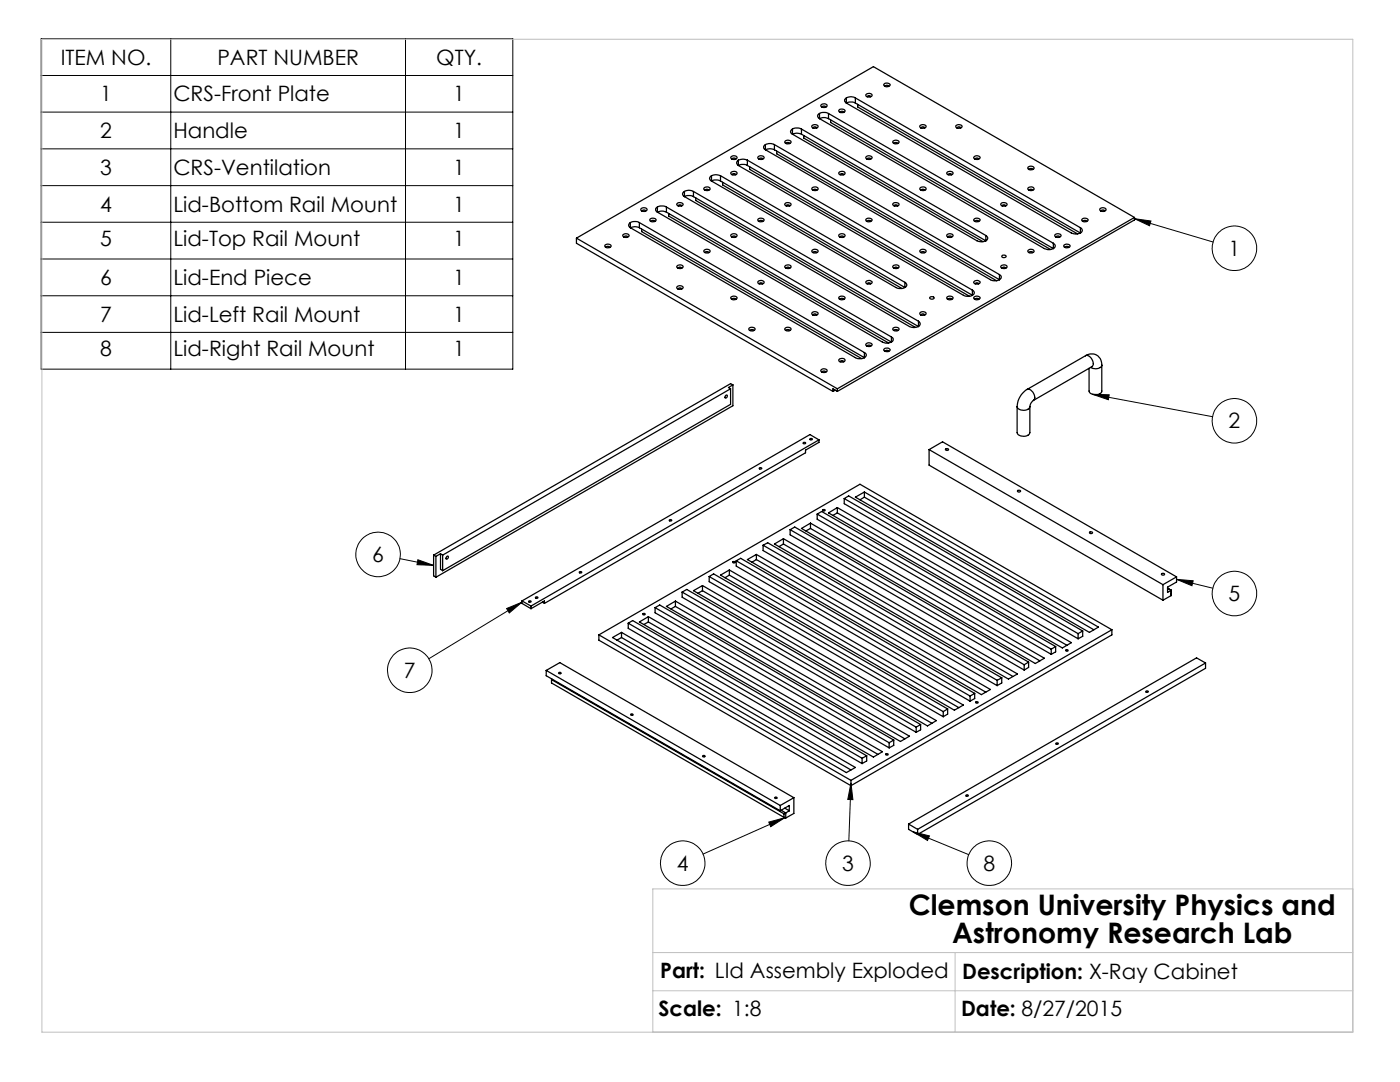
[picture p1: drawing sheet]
<svg xmlns="http://www.w3.org/2000/svg" width="279mm" height="216mm" viewBox="0 0 279 216" stroke-linecap="round" stroke-linejoin="round" font-family="sans-serif">
<g fill="none" stroke="#000" stroke-width=".2">
<path d="M8.2 7.7h94.1v66h-94.1zM8.2 15.1h94.1M34.1 7.7v66M80.9 7.7v66M8.2 22.4h94.1M8.2 29.7h94.1M8.2 37h94.1M8.2 44.3h94.1M8.2 51.7h94.1M8.2 59h94.1M226.4 43.6l15.7 4.7M226.4 43.6l3.3 .5-.3 .9z"/>
<path d="M8.2 66.3h94.1M218 78.7l24 4.4M218 78.7l3.4 .1-.2 1zM79.8 111.5l6.7 1.3M83.4 111.7l3.1 1.1-3.3-.1zM234.8 115.6l7.2 1.8M234.8 115.6l3.3 .3-.2 1zM101.1 121.4l3.1-1.2-2.6 2.1zM104.2 120.2l-18.6 11.2M169.8 156.2l-.4 11.6M169.8 156.2l.4 3.4-1-.1zM153.4 164l3.2-.8-2.8 1.8z"/>
<path d="M156.6 163.2l-16.3 7.2M182.2 166l11.1 4.5M182.2 166l3.3 .8-.4 .9z"/>
<circle cx="246.4" cy="49.5" r="4.4"/>
<circle cx="246.4" cy="84" r="4.4"/>
<circle cx="75.5" cy="110.6" r="4.4"/>
<circle cx="246.4" cy="118.4" r="4.4"/>
<circle cx="81.8" cy="133.7" r="4.4"/>
<circle cx="136.3" cy="172.2" r="4.4"/>
<circle cx="169.2" cy="172.2" r="4.4"/>
<circle cx="197.4" cy="172.2" r="4.4"/>
</g>
<path d="M8.4 7.8h261.6v198.2h-261.6zM270 177.4h-139.7v28.6M130.3 190.1h139.7M130.3 197.7h139.7M190.6 190.1v15.9" fill="none" stroke="#c0c0c0" stroke-width=".2"/>
<path d="M226.4 43.6l3.3 .5-.3 .9zM218 78.7l3.4 .1-.2 1zM234.8 115.6l3.3 .3-.2 1zM182.2 166l3.3 .8-.4 .9zM169.8 156.2l.4 3.4-1-.1zM153.4 164l3.2-.8-2.8 1.8zM101.1 121.4l3.1-1.2-2.6 2.1zM83.4 111.7l3.1 1.1-3.3-.1z" fill="#000"/>
<g fill="none" stroke="#000" stroke-width=".25">
<path d="M168.9 19.5a1.76 1.76 0 0 1 1.8 0M168.9 19.5a.55 .55 0 0 0-.3 .6 .55 .55 0 0 0 .3 .5M168.9 19.5v1.1M170.7 19.5l44.9 25.9M170.7 19.5v1.1M172.9 18.8a.66 .66 0 0 1 1.1 .3 .73 .73 0 0 1-1.2-.2zM173.1 19.3a.35 .35 0 0 1 .3-.2 .35 .35 0 0 1 .3 .2M176.4 16.8a.73 .73 0 0 1 1.2 .2 .7 .7 0 0 1-.7 .3 .7 .7 0 0 1-.5-.5zM176.7 17.3a.35 .35 0 0 1 .3-.3 .35 .35 0 0 1 .3 .3M136.6 39.2l44.9 26a2.02 2.02 0 0 0 1.8 0M136.6 38.2a1.76 1.76 0 0 1 1.8 0M136.6 38.2a.53 .53 0 0 0-.4 .5 .53 .53 0 0 0 .4 .5"/>
<path d="M136.6 39.2a2.02 2.02 0 0 1 1.8 0M136.6 38.2v1M138.4 38.2l44.9 25.9M138.4 38.2v1M138.4 39.2l44.9 26M138.9 39.5v.5l43.8 25.3M140.5 37.5a.68 .68 0 0 1 1.2 .3 .73 .73 0 0 1-1.2-.2zM140.8 38a.35 .35 0 0 1 .3-.3 .35 .35 0 0 1 .3 .3M142 36.1l36.8 21.3a2.02 2.02 0 0 0 1.8 0M142 35.1a2.02 2.02 0 0 1 1.8 0M142 35.1a.55 .55 0 0 0-.4 .5 .55 .55 0 0 0 .4 .5M142 36.1a2.02 2.02 0 0 1 1.8 0"/>
<path d="M142 35.1v1M143.8 35.1l36.8 21.2M143.8 35.1v1M143.8 36.1l36.8 21.3M144.2 36.4v.5l35.8 20.7M145.9 31.3a.65 .65 0 0 1 1.2 .2 .71 .71 0 0 1-1.3-.1zM145.9 34.4a.65 .65 0 0 1 1.2 .2 .71 .71 0 0 1-1.3-.1zM146.1 34.9a.38 .38 0 0 1 .4-.3 .38 .38 0 0 1 .3 .3M146.1 31.7a.4 .4 0 0 1 .7 0M147.4 33l44.9 25.9a2.02 2.02 0 0 0 1.8 0M147.4 32a2.02 2.02 0 0 1 1.8 0M147.4 32a.57 .57 0 0 0-.4 .5 .57 .57 0 0 0 .4 .5"/>
<path d="M147.4 33a2.02 2.02 0 0 1 1.8 0M147.4 32v1M149.2 32l44.9 25.9M149.2 32v1M149.2 33l44.9 25.9M149.6 33.3v.5l43.9 25.3M151.3 31.3a.67 .67 0 0 1 1.2 .2 .71 .71 0 0 1-1.3-.1zM151.5 31.7a.37 .37 0 0 1 .4-.2 .37 .37 0 0 1 .3 .2M152.8 29.9l44.9 25.9a2.02 2.02 0 0 0 1.8 0M152.8 28.9a2.02 2.02 0 0 1 1.8 0M152.8 28.9a.55 .55 0 0 0-.4 .5 .55 .55 0 0 0 .4 .5M152.8 29.9a2.02 2.02 0 0 1 1.8 0"/>
<path d="M152.8 28.9v1M154.6 28.9l44.9 25.9M154.6 28.9v1M154.6 29.9l44.9 25.9M155 30.2v.5l43.9 25.3M156.7 28.1a.69 .69 0 0 1 1.2 .3 .71 .71 0 0 1-1.3-.1zM156.9 28.6a.37 .37 0 0 1 .4-.2 .37 .37 0 0 1 .3 .2M158.2 25.8a2.02 2.02 0 0 1 1.7 0M158.2 25.8a.53 .53 0 0 0-.4 .5 .53 .53 0 0 0 .4 .5M158.2 26.8l36.8 21.2a1.94 1.94 0 0 0 1.7 0M158.2 26.8a2.02 2.02 0 0 1 1.7 0M158.2 25.8v1"/>
<path d="M159.9 25.8l36.8 21.2M159.9 25.8v1M159.9 26.8l36.8 21.2M160.4 27.1v.5l35.8 20.6M162.1 37.5a.68 .68 0 0 1 1.2 .3 .73 .73 0 0 1-1.3-.2zM162.1 25a.71 .71 0 0 1 1.2 .3 .7 .7 0 0 1-.7 .3 .7 .7 0 0 1-.6-.5zM162.3 38a.35 .35 0 0 1 .3-.3 .35 .35 0 0 1 .4 .3M162.3 25.5a.35 .35 0 0 1 .3-.2 .35 .35 0 0 1 .4 .2M163.5 23.7l44.9 25.9a2.02 2.02 0 0 0 1.8 0M163.5 22.6a2.02 2.02 0 0 1 1.8 0M163.5 22.6a.53 .53 0 0 0-.3 .6 .53 .53 0 0 0 .3 .5M163.5 23.7a2.02 2.02 0 0 1 1.8 0"/>
<path d="M163.5 22.6v1.1M163.9 20.9a.69 .69 0 0 1 1.2 .3 .7 .7 0 0 1-1.3-.2zM164.1 21.4a.38 .38 0 0 1 .3-.2 .38 .38 0 0 1 .4 .2M165.3 22.6l44.9 25.9M165.3 22.6v1.1M165.3 23.7l44.9 25.9M165.8 23.9v.5l43.9 25.4M167.4 34.5a.71 .71 0 0 1 1.2 .1 .71 .71 0 0 1-1.2-.1zM167.4 22a.73 .73 0 0 1 1.2 .2 .73 .73 0 0 1-1.2-.2zM167.7 34.9a.38 .38 0 0 1 .3-.3 .38 .38 0 0 1 .4 .3M167.7 22.4a.38 .38 0 0 1 .3-.2 .38 .38 0 0 1 .4 .2M168.9 20.6l44.9 25.9a2.02 2.02 0 0 0 1.8 0"/>
<path d="M168.9 20.6a2.02 2.02 0 0 1 1.8 0M170.7 20.6l44.9 25.9M171.2 20.8v.5l43.9 25.4M172.9 31.3a.67 .67 0 0 1 1.1 .2 .71 .71 0 0 1-1.2-.1zM173.1 31.7a.37 .37 0 0 1 .3-.2 .37 .37 0 0 1 .3 .2M178.3 28.1a.71 .71 0 0 1 1.1 .3 .71 .71 0 0 1-1.2-.1zM178.5 28.6a.37 .37 0 0 1 .3-.2 .37 .37 0 0 1 .3 .2M183.7 37.5a.68 .68 0 0 1 1.1 .3 .73 .73 0 0 1-1.2-.2zM183.7 25a.71 .71 0 0 1 1.1 .3 .7 .7 0 0 1-.7 .3 .7 .7 0 0 1-.5-.5zM183.8 38a.38 .38 0 0 1 .4-.3 .38 .38 0 0 1 .3 .3M183.8 25.5a.38 .38 0 0 1 .4-.2 .38 .38 0 0 1 .3 .2M188.9 34.5a.71 .71 0 0 1 1.3 .1 .71 .71 0 0 1-1.3-.1z"/>
<path d="M189.2 34.9a.35 .35 0 0 1 .4-.3 .35 .35 0 0 1 .3 .3M190.7 25.1a.73 .73 0 0 1 1.3 .2 .7 .7 0 0 1-.7 .3 .7 .7 0 0 1-.6-.5zM191 25.5a.35 .35 0 0 1 .4-.2 .35 .35 0 0 1 .3 .2M194.5 31.3a.67 .67 0 0 1 1.1 .2 .71 .71 0 0 1-1.3-.1zM194.6 31.7a.37 .37 0 0 1 .4-.2 .37 .37 0 0 1 .3 .2M205.2 33.3a.71 .71 0 0 1 1.2 .3 .7 .7 0 0 1-1.3-.2zM205.2 37.5a.68 .68 0 0 1 1.2 .3 .72 .72 0 0 1-1.3-.2zM205.4 38a.38 .38 0 0 1 .3-.3 .38 .38 0 0 1 .4 .3M205.4 33.8a.4 .4 0 0 1 .7 0M115 47.5v1l51.2 29.6M115 47.5l52.1 30.1M120.8 48.9a.71 .71 0 0 1 1.2 .3 .7 .7 0 0 1-.7 .3 .7 .7 0 0 1-.6-.5z"/>
<path d="M121 49.4a.35 .35 0 0 1 .3-.3 .35 .35 0 0 1 .4 .3M124.4 46.8a.71 .71 0 0 1 1.2 .3 .73 .73 0 0 1-1.3-.2zM124.6 47.3a.4 .4 0 0 1 .7 0M125.8 45.4l44.9 26a2.02 2.02 0 0 0 1.8 0M125.8 44.4a2.02 2.02 0 0 1 1.8 0M125.8 44.4a.55 .55 0 0 0-.4 .5 .55 .55 0 0 0 .4 .5M125.8 45.4a2.02 2.02 0 0 1 1.8 0M125.8 44.4v1M127.6 44.4l44.9 25.9M127.6 44.4v1M127.6 45.4l44.9 26M128 41.6a.67 .67 0 0 1 1.1 .3 .71 .71 0 0 1-1.2-.2z"/>
<path d="M128.1 45.7v.5l43.8 25.3M128.2 42.1a.37 .37 0 0 1 .3-.2 .37 .37 0 0 1 .3 .2M129.8 43.7a.69 .69 0 0 1 1.1 .3 .71 .71 0 0 1-1.2-.2zM130 44.2a.35 .35 0 0 1 .3-.2 .35 .35 0 0 1 .3 .2M131.2 42.3l44.9 26a2.02 2.02 0 0 0 1.8 0M131.2 41.3a2.02 2.02 0 0 1 1.8 0M131.2 41.3a.55 .55 0 0 0-.4 .5 .55 .55 0 0 0 .4 .5M131.2 42.3a2.02 2.02 0 0 1 1.8 0M131.2 41.3v1M133 41.3l44.9 25.9M133 41.3v1M133 42.3l44.9 26"/>
<path d="M133.5 42.6v.5l43.8 25.3M135.1 53.1a.71 .71 0 0 1 1.2 .2 .71 .71 0 0 1-1.2-.2zM135.1 40.7a.73 .73 0 0 1 1.2 .2 .73 .73 0 0 1-1.2-.2zM135.2 57.1a.69 .69 0 0 1 1.1 .4 .71 .71 0 0 1-1.2-.2zM135.4 57.7a.35 .35 0 0 1 .3-.3 .35 .35 0 0 1 .3 .3M135.4 53.6a.35 .35 0 0 1 .3-.3 .35 .35 0 0 1 .3 .3M135.4 41.1a.35 .35 0 0 1 .3-.2 .35 .35 0 0 1 .3 .2M140.5 49.9a.69 .69 0 0 1 1.2 .3 .71 .71 0 0 1-1.2-.2zM140.8 50.4a.37 .37 0 0 1 .3-.2 .37 .37 0 0 1 .3 .2M145.9 59.2a.67 .67 0 0 1 1.2 .3 .7 .7 0 0 1-.7 .3 .7 .7 0 0 1-.6-.5zM145.9 46.8a.67 .67 0 0 1 1.2 .3 .71 .71 0 0 1-1.3-.2zM146.1 59.8a.38 .38 0 0 1 .4-.3 .38 .38 0 0 1 .3 .3"/>
<path d="M146.1 47.3a.4 .4 0 0 1 .7 0M151.2 56.2a.7 .7 0 0 1 .7-.2 .7 .7 0 0 1 .6 .4 .73 .73 0 0 1-1.3-.2zM151.3 43.7a.69 .69 0 0 1 1.2 .3 .71 .71 0 0 1-1.3-.2zM151.5 56.7a.35 .35 0 0 1 .4-.3 .35 .35 0 0 1 .3 .3M151.5 44.2a.35 .35 0 0 1 .4-.2 .35 .35 0 0 1 .3 .2M156.6 53.1a.71 .71 0 0 1 1.3 .2 .71 .71 0 0 1-1.3-.2zM156.6 40.7a.73 .73 0 0 1 1.3 .2 .73 .73 0 0 1-1.3-.2zM156.9 53.6a.35 .35 0 0 1 .4-.3 .35 .35 0 0 1 .3 .3M156.9 41.1a.35 .35 0 0 1 .4-.2 .35 .35 0 0 1 .3 .2M162.1 49.9a.69 .69 0 0 1 1.2 .3 .71 .71 0 0 1-1.3-.2zM162.3 50.4a.37 .37 0 0 1 .3-.2 .37 .37 0 0 1 .4 .2M167.4 59.3a.73 .73 0 0 1 1.2 .2 .7 .7 0 0 1-.7 .3 .7 .7 0 0 1-.5-.5z"/>
<path d="M167.5 46.8a.67 .67 0 0 1 1.1 .3 .71 .71 0 0 1-1.2-.2zM167.7 59.8a.38 .38 0 0 1 .3-.3 .38 .38 0 0 1 .4 .3M167.7 47.3a.4 .4 0 0 1 .7 0M172.9 56.1a.66 .66 0 0 1 1.1 .3 .73 .73 0 0 1-1.2-.2zM172.9 43.7a.69 .69 0 0 1 1.1 .3 .71 .71 0 0 1-1.2-.2zM173.1 56.7a.35 .35 0 0 1 .3-.3 .35 .35 0 0 1 .3 .3M173.1 44.2a.35 .35 0 0 1 .3-.2 .35 .35 0 0 1 .3 .2M178.3 53a.69 .69 0 0 1 1.1 .3 .71 .71 0 0 1-1.2-.2zM178.3 40.6a.71 .71 0 0 1 1.1 .3 .73 .73 0 0 1-1.2-.2zM178.5 53.6a.35 .35 0 0 1 .3-.3 .35 .35 0 0 1 .3 .3M178.5 41.1a.35 .35 0 0 1 .3-.2 .35 .35 0 0 1 .3 .2M180.6 56.3a.53 .53 0 0 1 .4 .6 .53 .53 0 0 1-.4 .5"/>
<path d="M180.6 56.3v1.1M183.7 49.9a.69 .69 0 0 1 1.1 .3 .71 .71 0 0 1-1.2-.2zM183.8 50.4a.4 .4 0 0 1 .7 0M185.6 59.3a.47 .47 0 0 1 .5-.1 .47 .47 0 0 1 .3 .3 .47 .47 0 0 1-.5 .2 .47 .47 0 0 1-.3-.4zM188.9 59.3a.73 .73 0 0 1 1.3 .2 .7 .7 0 0 1-.7 .3 .7 .7 0 0 1-.6-.5zM189.1 46.8a.69 .69 0 0 1 1.1 .3 .71 .71 0 0 1-1.3-.2zM189.2 59.8a.35 .35 0 0 1 .4-.3 .35 .35 0 0 1 .3 .3M189.2 47.3a.37 .37 0 0 1 .4-.2 .37 .37 0 0 1 .3 .2M194.1 57.9a.53 .53 0 0 1 .4 .5 .53 .53 0 0 1-.4 .5M194.1 57.9v1M194.3 56.2a.7 .7 0 0 1 .7-.2 .7 .7 0 0 1 .6 .4 .73 .73 0 0 1-1.3-.2zM194.5 59.2a.69 .69 0 0 1 1.1 .3 .7 .7 0 0 1-.7 .3 .7 .7 0 0 1-.6-.5z"/>
<path d="M194.5 43.7a.69 .69 0 0 1 1.1 .3 .71 .71 0 0 1-1.3-.2zM194.6 59.8a.35 .35 0 0 1 .4-.3 .35 .35 0 0 1 .3 .3M194.6 56.7a.35 .35 0 0 1 .4-.3 .35 .35 0 0 1 .3 .3M194.6 44.2a.35 .35 0 0 1 .4-.2 .35 .35 0 0 1 .3 .2M196.7 47a.55 .55 0 0 1 .4 .5 .55 .55 0 0 1-.4 .5M196.7 47v1M199.5 54.8a.55 .55 0 0 1 .3 .5 .55 .55 0 0 1-.3 .5M199.5 54.8v1M199.8 53a.69 .69 0 0 1 1.2 .3 .71 .71 0 0 1-1.3-.2zM199.8 40.6a.71 .71 0 0 1 1.2 .3 .73 .73 0 0 1-1.3-.2zM200 51l.5-.1 .3 .1a.41 .41 0 0 1-.4 .4 .41 .41 0 0 1-.4-.4zM200 53.6a.35 .35 0 0 1 .4-.3 .35 .35 0 0 1 .3 .3"/>
<path d="M200 41.1a.35 .35 0 0 1 .4-.2 .35 .35 0 0 1 .3 .2M205.2 49.9a.69 .69 0 0 1 1.2 .3 .7 .7 0 0 1-1.3-.2zM205.4 50.4a.4 .4 0 0 1 .7 0M210.2 48.5a.55 .55 0 0 1 .4 .6 .55 .55 0 0 1-.4 .5M210.2 48.5v1.1M210.6 46.8a.69 .69 0 0 1 1.1 .3 .71 .71 0 0 1-1.2-.2zM210.8 47.3a.37 .37 0 0 1 .3-.2 .37 .37 0 0 1 .4 .2M212.4 48.9a.69 .69 0 0 1 1.1 .3 .7 .7 0 0 1-.6 .3 .7 .7 0 0 1-.6-.5zM212.6 49.4a.35 .35 0 0 1 .3-.3 .35 .35 0 0 1 .4 .3M215.6 45.4a.55 .55 0 0 1 .4 .6 .55 .55 0 0 1-.4 .5M215.6 45.4v1.1M216 43.7a.69 .69 0 0 1 1.1 .3 .71 .71 0 0 1-1.2-.2z"/>
<path d="M216.2 44.2a.35 .35 0 0 1 .3-.2 .35 .35 0 0 1 .4 .2M219.6 41.6a.71 .71 0 0 1 1.1 .3 .71 .71 0 0 1-1.2-.2zM219.8 42.1a.37 .37 0 0 1 .3-.2 .37 .37 0 0 1 .4 .2M226.4 43.4l-52.1-30.1-59.3 34.2M226.4 43.4l-59.3 34.2M226.4 43.4v.5l-59.3 34.2M144.8 78.9l.1-.1a.29 .29 0 0 1 .2 .4 .29 .29 0 0 1-.4 .2zM145.8 77.6l-57.5 33.2M145.8 77.6v3.1l-57.5 33.2M146.3 76.8l-.5-.2-59.3 34.2M146.3 76.8l-.9 .5 .4 .3M146.3 76.8v4.2l-59.3 34.2"/>
<path d="M149.5 65.4a.69 .69 0 0 1 1.2 .4 .71 .71 0 0 1-1.3-.2zM149.7 66a.37 .37 0 0 1 .4-.2 .37 .37 0 0 1 .3 .2M156.7 65.4a.69 .69 0 0 1 1.2 .4 .71 .71 0 0 1-1.3-.2zM156.9 66a.37 .37 0 0 1 .4-.2 .37 .37 0 0 1 .3 .2M162.1 62.3a.71 .71 0 0 1 1.2 .4 .71 .71 0 0 1-1.3-.2zM162.3 62.9a.35 .35 0 0 1 .3-.3 .35 .35 0 0 1 .4 .3M163.9 73.8a.69 .69 0 0 1 1.2 .2 .7 .7 0 0 1-1.3-.1zM164.1 74.3a.4 .4 0 0 1 .7 0M166.2 78.1v-.5l.9 .5M166.7 77.9l-.5 .2M167.1 77.6v.5M167.4 71.8a.71 .71 0 0 1 1.2 .2 .71 .71 0 0 1-1.2-.2z"/>
<path d="M167.7 72.2a.38 .38 0 0 1 .3-.2 .38 .38 0 0 1 .4 .2M172.5 70.3a.53 .53 0 0 1 .4 .6 .53 .53 0 0 1-.4 .5M172.5 70.3v1.1M172.9 68.6a.67 .67 0 0 1 1.1 .3 .71 .71 0 0 1-1.2-.2zM173.1 69.1a.37 .37 0 0 1 .3-.2 .37 .37 0 0 1 .3 .2M176.4 69.7a.73 .73 0 0 1 1.2 .2 .73 .73 0 0 1-1.2-.2zM176.7 70.1a.35 .35 0 0 1 .3-.2 .35 .35 0 0 1 .3 .2M177.9 67.2a.55 .55 0 0 1 .4 .6 .55 .55 0 0 1-.4 .5M177.9 67.2v1.1M178.3 65.4a.71 .71 0 0 1 1.1 .4 .71 .71 0 0 1-1.2-.2zM178.5 66a.37 .37 0 0 1 .3-.2 .37 .37 0 0 1 .3 .2M183.3 64.1a.57 .57 0 0 1 .4 .5 .57 .57 0 0 1-.4 .6"/>
<path d="M183.3 64.1v1.1M183.7 62.3a.71 .71 0 0 1 1.1 .4 .71 .71 0 0 1-1.2-.2zM183.8 62.9a.38 .38 0 0 1 .4-.3 .38 .38 0 0 1 .3 .3M205 77.7a4.3 4.3 0 0 0-2 3.4M205 77.7a1.45 1.45 0 0 1 1.2 2.2M206.2 79.9l-.4 .5-.3 .7M216.6 71a2.05 2.05 0 0 1 2.3-.1 2.05 2.05 0 0 1 1 1.9M216.6 71a1.45 1.45 0 0 1 1.3 2.2M216.6 71l-11.6 6.7M217.9 73.2l-11.7 6.7M217.9 73.1v.1M219.9 72.8v5.2a1.46 1.46 0 0 1-2.6 0v-4.5"/>
<path d="M219.9 72.8a1.42 1.42 0 0 1-2.2 .5M151.6 93.3l.4 .1a.22 .22 0 0 1-.2 .2 .22 .22 0 0 1-.2-.3zM160.3 88.3h.5a.21 .21 0 0 1-.3 .2 .21 .21 0 0 1-.2-.2zM161.6 87.6a.23 .23 0 0 1 .3-.1 .23 .23 0 0 1 .2 .2h-.4zM163.4 87.8l-1.8-1.1-57.4 33.2M163.4 87.8l-57.4 33.1M163.4 87.8v.5l-2.6 1.5v.5l-52.1 30.1M168.5 99.5v1l46.7 27M168.5 99.5l46.7 26.9M168.5 99.5l.9-.5 46.7 26.9M170.7 99.2l1.8-1 46.7 26.9-1.8 1.1zM172.5 98.2v1"/>
<path d="M172.5 99.2l45.8 26.5M172.5 99.2l-.9 .5M185.4 89.7l46.7 27M185.4 89.7v3.1l46.7 27M185.4 89.7l2.7-1.5 46.7 26.9M188.8 89.6h.5a.31 .31 0 0 1-.3 .3 .31 .31 0 0 1-.3-.3zM203 81.1v5.2a1.46 1.46 0 0 0 2.5 0v-5.2M203 81.1a1.46 1.46 0 0 0 2.5 0M203.1 97.9h.6a.31 .31 0 0 1-.3 .3 .31 .31 0 0 1-.3-.3zM86.5 110.8l.5 .2M86.5 110.8v4.1l.5 .3M87 111v4.2"/>
<path d="M87.9 110.5l.4 .3M87.9 110.5l-.9 .5M87.9 110.5v3.1l.4 .3M88.3 110.8v3.1M89.1 111.1l.2-.2a.32 .32 0 0 1 .1 .5 .32 .32 0 0 1-.4 .1zM104.2 119.9l1.8 1M104.2 119.9v.5l1.8 1.1M105.6 119.9l.4 .1a.24 .24 0 0 1-.3 .2 .24 .24 0 0 1-.1-.3zM106.9 119.2a.22 .22 0 0 1 .2-.1 .22 .22 0 0 1 .2 .2l-.3 .1zM115.6 114.1a.23 .23 0 0 1 .3-.1 .23 .23 0 0 1 .1 .3h-.3zM133.6 103.7l.5 .1a.26 .26 0 0 1-.3 .2 .26 .26 0 0 1-.2-.2zM134.8 119.9v1.1"/>
<path d="M136.1 118.1v1.1l46.7 26.9M136.1 118.1l1-.5 46.6 27M136.1 118.1l46.7 27M138.4 117.9l1.8-1.1 46.7 27-1.8 1.1zM140.2 117.9l-.9 .5M140.2 116.8v1.1M140.2 117.9l45.8 26.4M141.5 115v1.1l46.7 26.9M141.5 115l.9-.5 46.7 27M141.5 115l46.7 27M143.8 114.8l1.8-1.1 46.7 27-1.8 1zM145.6 113.7v1.1"/>
<path d="M145.6 114.8l45.8 26.4M145.6 114.8l-.9 .5M146.2 112.1a.23 .23 0 0 1 .3-.1 .23 .23 0 0 1 .1 .3h-.2zM146.9 111.9v1.1l46.7 26.9M146.9 111.9l46.7 27M146.9 111.9l.9-.5 46.7 27M149.2 111.7l1.8-1.1 46.7 27-1.8 1zM151 110.6v1.1M151 111.7l45.7 26.4M151 111.7l-.9 .5M152.3 108.8v1.1l46.7 26.9M152.3 108.8l.9-.5 46.7 27"/>
<path d="M152.3 108.8l46.7 26.9M154.6 108.5l1.8-1 46.7 27-1.8 1zM156.4 107.5v1M156.4 108.5l45.7 26.5M156.4 108.5l-.9 .6M157.7 105.7v1l46.7 27M157.7 105.7l.9-.5 46.7 26.9M157.7 105.7l46.7 26.9M159.9 105.4l1.8-1 46.7 26.9-1.8 1.1zM161.7 104.4v1M161.7 105.4l45.8 26.5M161.7 105.4l-.9 .5"/>
<path d="M163.1 102.6v1l46.7 27M163.1 102.6l.9-.5 46.7 26.9M163.1 102.6l46.7 26.9M164.2 101.7a.23 .23 0 0 1 .3-.1 .23 .23 0 0 1 .1 .3l-.3 .1zM165.3 102.3l1.8-1 46.7 26.9-1.8 1.1zM167.1 101.3v1M167.1 102.3l45.8 26.5M167.1 102.3l-.9 .5M217.5 106.2a.25 .25 0 0 1 .4-.1 .25 .25 0 0 1 0 .3 .25 .25 0 0 1-.3 .1 .25 .25 0 0 1-.1-.3zM231.8 114.5a.29 .29 0 0 1 .4-.1 .29 .29 0 0 1 .1 .3h-.4zM232.1 116.7v3.1M233.7 117.8v1.1"/>
<path d="M233.7 118.9l-1.6 .9M233.7 117.8l-.7-.4 .8 .4M233.7 117.8h.1M233.8 117.8l-.1 1.1M234.8 115.1l-2.7 1.6M234.8 115.1v1l-1.8 1.1v1l.7-.4M106 120.9v.6M108.2 120.2l.5 .2M108.7 120.4v-.5l-2.7 1.6M109 133.8l46.7 26.9M109 133.8l2.7-1.6 46.7 27M109 133.8v1l46.7 27"/>
<path d="M110.1 135.6l46.4 26.8M110.1 135.6v.7l46.4 26.8M110.1 135.4v.2M111.5 134.3a.22 .22 0 0 1 .3-.2 .22 .22 0 0 1 .1 .3h-.3zM119.5 126.7v1l50.3 29.1M119.5 126.7l50.3 29M122.2 127.2l1.8-1 46.7 26.9-1.8 1.1zM124 126.2v1M124 127.2l45.8 26.4M124 127.2l-.9 .5M125.4 124.4v1l46.6 27M125.4 124.4l.9-.6 46.7 27"/>
<path d="M125.4 124.4l46.6 26.9M127.6 124.1l1.8-1.1 46.7 27-1.8 1.1zM128.3 122.5a.23 .23 0 0 1 .3-.1 .23 .23 0 0 1 .1 .3h-.3zM129.4 123v1.1M129.4 124.1l45.8 26.4M129.4 124.1l-.9 .5M130.7 121.2v1.1l46.7 26.9M130.7 121.2l46.7 27M130.7 121.2l1-.5 46.7 27M133 121l1.8-1.1 46.7 27-1.8 1.1zM134.8 121l45.8 26.4M134.8 121l-.9 .5"/>
<path d="M193.6 138.9v1M194.5 138.4v1l-.9 .5M194.5 138.4l-.9 .5M199 135.7v1.1M199.9 135.3v1l-.9 .5M199.9 135.3l-.9 .4M204.4 132.6v1.1M205.3 132.1v1.1l-.9 .5M205.3 132.1l-.9 .5M209.8 129.5v1.1M210.7 129v1.1l-.9 .5M210.7 129l-.9 .5"/>
<path d="M215.2 126.4v1.1M216.1 125.9v1.1l-.9 .5M216.1 125.9l-.9 .5M221.9 125.7l-52.1 30M221.9 125.7v1l-52.1 30.1M221.9 125.7l-50.3-29.1-52.1 30.1M228.7 137.9a.23 .23 0 0 1 .3-.1 .23 .23 0 0 1 .1 .3h-.3zM240.6 132.3v1l-57.5 33.2M240.6 132.3l-57.5 33.2M240.6 132.3l-1.8-1-57.5 33.1M125.9 142.5h.3l.1 .2a.23 .23 0 0 1-.3 .1 .23 .23 0 0 1-.1-.3zM140.3 150.8l.4 .1a.24 .24 0 0 1-.3 .2 .24 .24 0 0 1-.1-.3z"/>
<path d="M154.6 159.1a.22 .22 0 0 1 .3-.1 .22 .22 0 0 1 .1 .3h-.3zM158.4 159.2l-2.7 1.5M158.4 159.2v3.1l-1.6 .9M169.8 155.7v1.1M172 151.3v1.1M173 150.8v1l-1 .6M173 150.8l-1 .5M176.8 150.4l.5 .1-.4 .2-.2-.2zM177.4 148.2v1M178.4 147.7v1l-1 .5M178.4 147.7l-1 .5M182.8 145.1v1"/>
<path d="M183.7 144.6v1l-.9 .5M183.7 144.6l-.9 .5M188.2 142v1M189.1 141.5v1l-.9 .5M189.1 141.5l-.9 .5M192.8 158.7a.23 .23 0 0 1 .3-.1 .23 .23 0 0 1 .1 .3h-.3zM194.8 140.1l.4 .1a.24 .24 0 0 1-.3 .1 .24 .24 0 0 1-.1-.2zM210.7 148.3a.23 .23 0 0 1 .3-.1 .23 .23 0 0 1 .1 .3h-.2zM155.7 160.7v1.1M155.7 161.8l1.8-1.1v1.1M155.9 161.7l.9 .5M156.5 163.1l.3 .1"/>
<path d="M156.5 162.4v.7M156.6 161.3l.9 .5M156.8 162.2v1M156.8 162.2l-.3 .2M157.5 161.8l-.7 .4M181.3 164.4v1.1l1.8 1M181.3 164.4l1.8 1.1M183.1 165.5v1"/>
<circle cx="212.9" cy="129.8" r=".2"/>
</g>
<g font-size="5.6">
<text x="181.4" y="182.5">Clemson University Physics and</text>
<text x="190" y="188.2">Astronomy Research Lab</text>
</g>
<g font-size="4.2">
<text x="12.1" y="12.9">ITEM NO.</text>
<text x="43.4" y="12.9">PART NUMBER</text>
<text x="87.1" y="12.9">QTY.</text>
<text x="20" y="20.2">1</text>
<text x="34.6" y="20.2">CRS-Front Plate</text>
<text x="90.5" y="20.2">1</text>
<text x="20" y="27.6">2</text>
<text x="34.6" y="27.6">Handle</text>
<text x="90.5" y="27.6">1</text>
<text x="20" y="34.9">3</text>
<text x="34.6" y="34.9">CRS-Ventilation</text>
<text x="90.5" y="34.9">1</text>
<text x="20" y="42.2">4</text>
<text x="34.6" y="42.2">Lid-Bottom Rail Mount</text>
<text x="90.5" y="42.2">1</text>
<text x="20" y="49.1">5</text>
<text x="34.6" y="49.1">Lid-Top Rail Mount</text>
<text x="90.5" y="49.1">1</text>
<text x="245.2" y="51">1</text>
<text x="20" y="56.9">6</text>
<text x="34.6" y="56.9">Lid-End Piece</text>
<text x="90.5" y="56.9">1</text>
<text x="20" y="64.2">7</text>
<text x="34.6" y="64.2">Lid-Left Rail Mount</text>
<text x="90.5" y="64.2">1</text>
<text x="20" y="71.1">8</text>
<text x="34.6" y="71.1">Lid-Right Rail Mount</text>
<text x="90.5" y="71.1">1</text>
<text x="245.2" y="85.5">2</text>
<text x="74.3" y="112.1">6</text>
<text x="245.2" y="119.9">5</text>
<text x="80.6" y="135.2">7</text>
<text x="135.1" y="173.7">4</text>
<text x="168.1" y="173.7">3</text>
<text x="196.3" y="173.7">8</text>
<text x="131.7" y="195.1">Part: LId Assembly Exploded</text>
<text x="192" y="195.3">Description: X-Ray Cabinet</text>
<text x="131.4" y="202.8">Scale: 1:8</text>
<text x="191.8" y="202.8">Date: 8/27/2015</text>
</g>
</svg>
